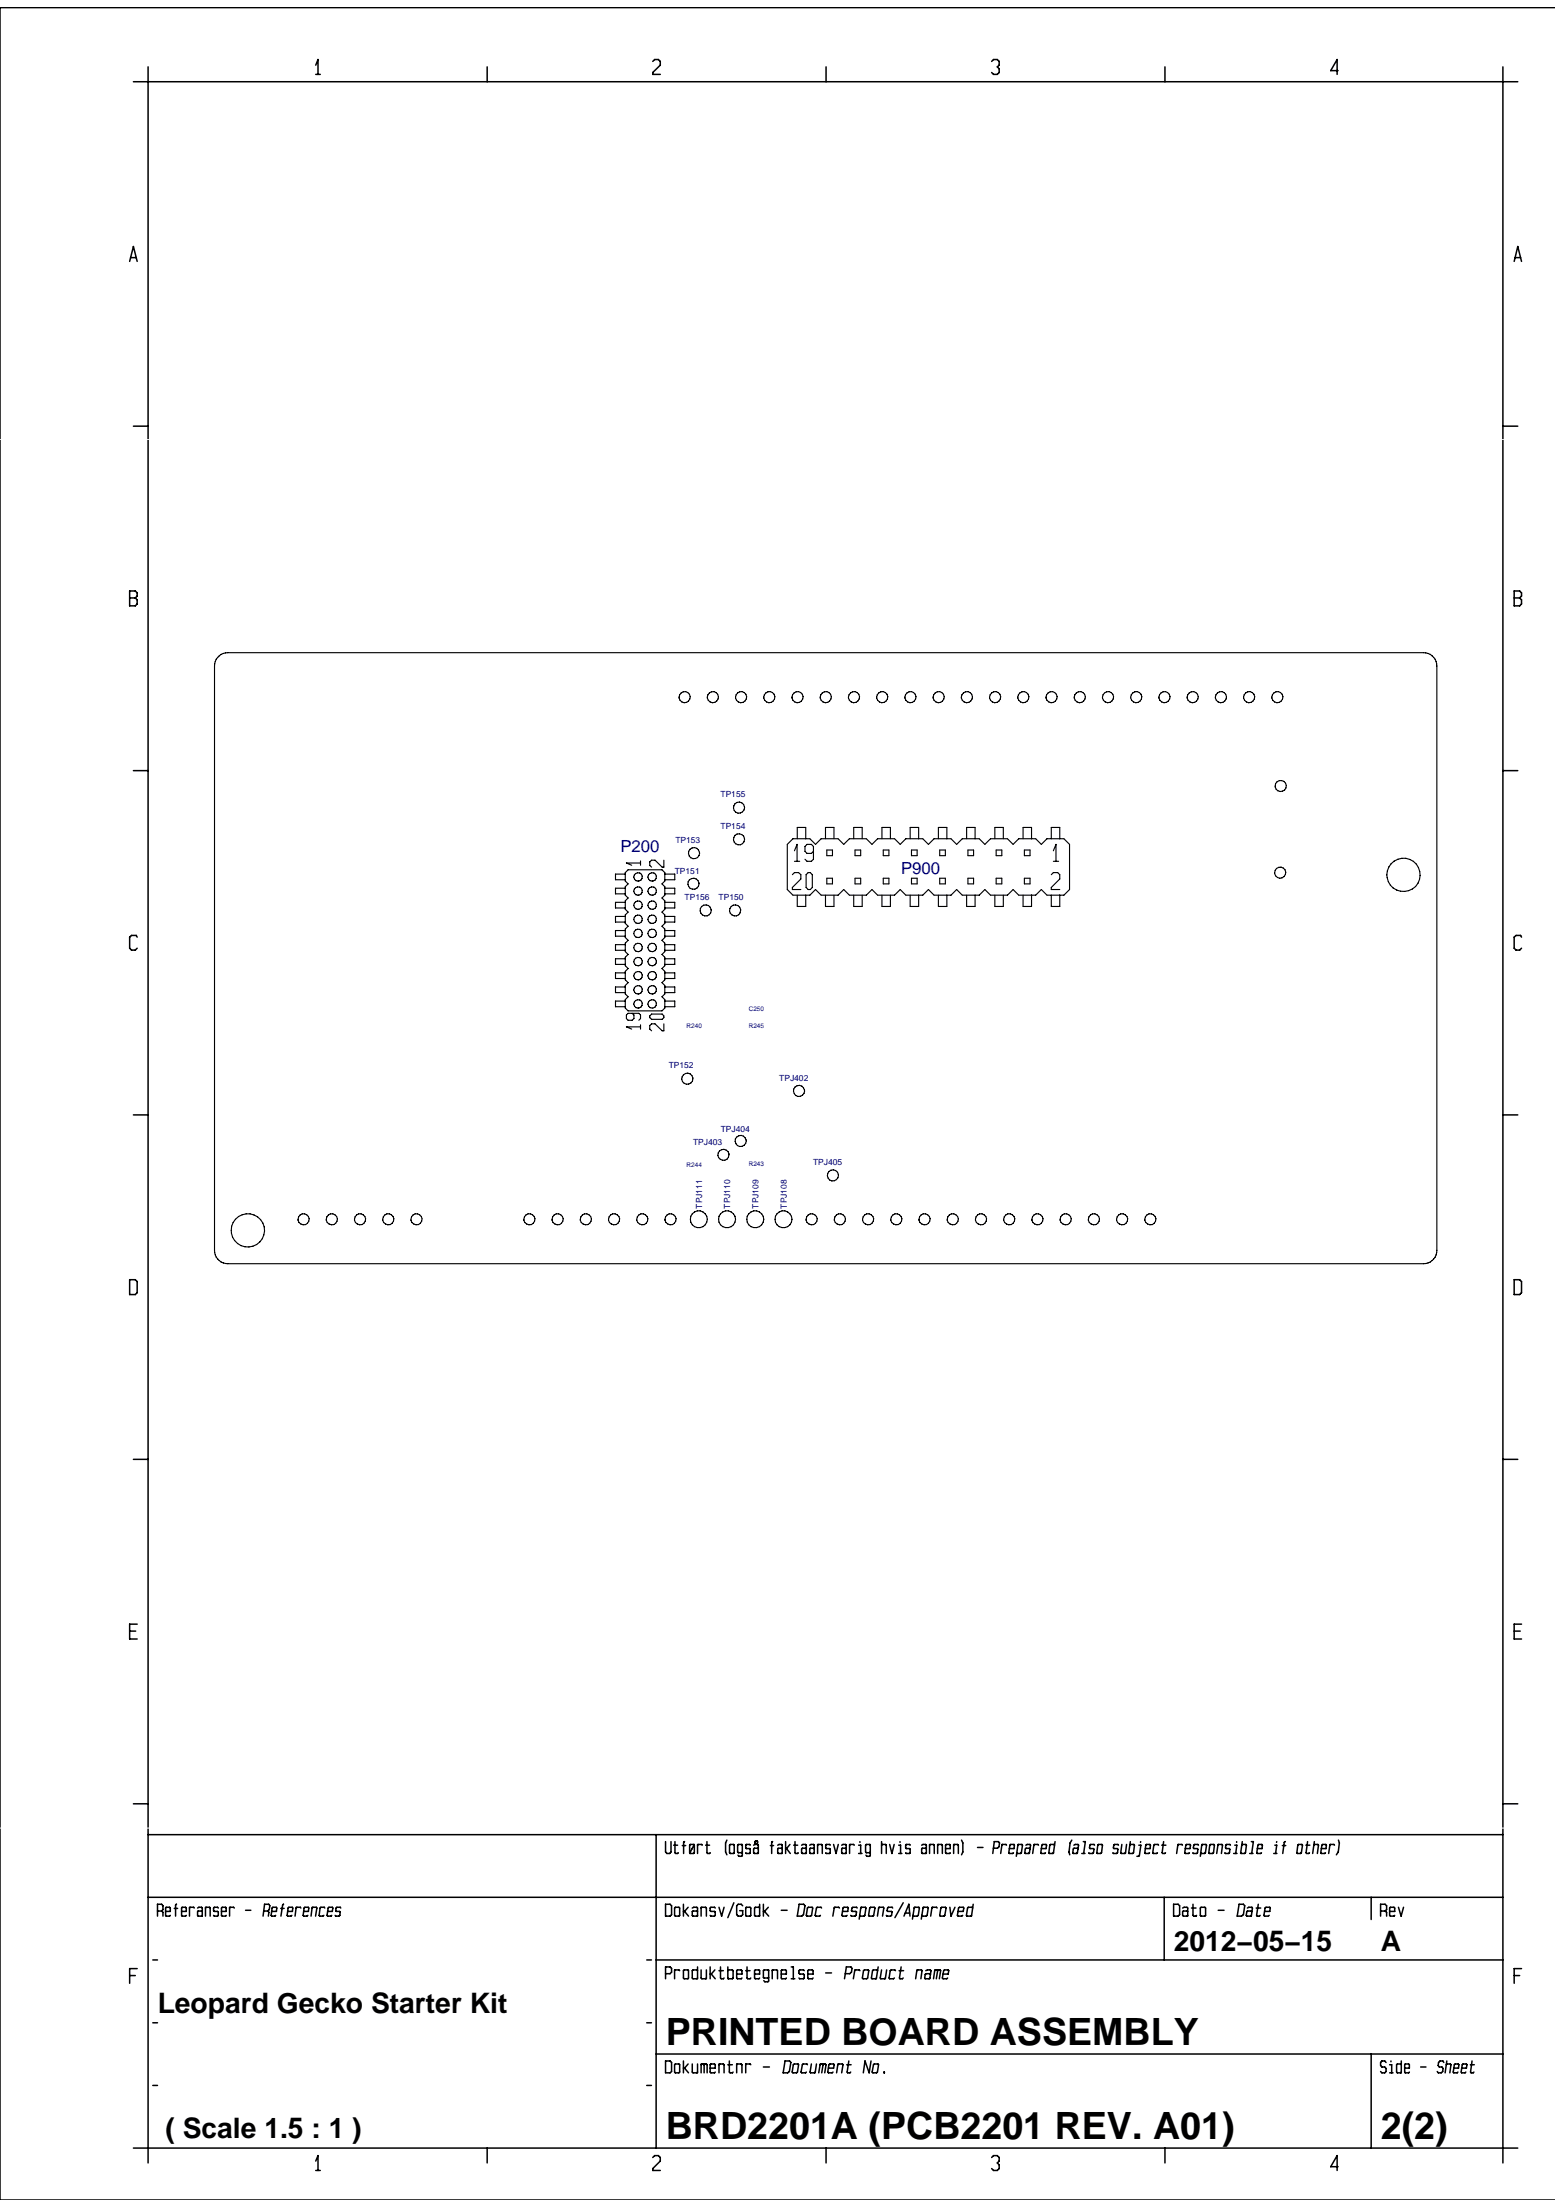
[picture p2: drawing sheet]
<svg xmlns="http://www.w3.org/2000/svg" width="210mm" height="297mm" viewBox="0 0 210 297" stroke-linecap="round" stroke-linejoin="round" font-family="sans-serif">
<path d="M209.9 1h-209.9v296h209.9M-.1 59.3h210M-.1 246.8h210" fill="none" stroke="#fff" stroke-width=".13"/>
<g fill="none" stroke="#000" stroke-width=".2">
<path d="M18 11h186.9M20 9v283M42.6 8.8l.3-.8v2M42.6 10h.6M65.8 9v2M88.1 8.3l.3-.3h.5l.2 .3v.5l-1 1v.2h1M111.5 9v2M133.9 8.3l.2-.3h.5l.3 .3v.5l-.3 .2 .3 .3v.5l-.3 .2h-.5l-.2-.2M157.3 9v2M180.6 9.5h-1l.9-1.5v2M202.9 9v283M209.9 1h-209.9v296h209.9"/>
<path d="M17.5 35.3l.5-2 .5 2M17.6 34.8h.8M204.4 35.3l.5-2 .5 2M204.5 34.8h.8M18 57.5h2M202.9 57.5h2M17.5 79.8h.8l.2 .2v.5l-.2 .2 .2 .3v.5l-.2 .3h-.8zM204.4 79.8h.7l.3 .2v.5l-.3 .2 .3 .3v.5l-.3 .3h-.7zM17.5 80.7h.8M204.4 80.7h.7M18 104h2M202.9 104h2"/>
<path d="M18.5 126.5l-.1-.2h-.6l-.3 .2v1.5l.3 .3h.5l.2-.3M205.4 126.5l-.1-.2h-.7l-.2 .2v1.5l.2 .3h.5l.3-.3M18 150.5h2M202.9 150.5h2M17.5 172.8h.8l.2 .2v1.5l-.2 .3h-.8zM204.4 172.8h.7l.3 .2v1.5l-.3 .3h-.7zM18 197h2M202.9 197h2M18.5 219.3h-1v2h1M205.4 219.3h-1v2h1M17.5 220.2h.8M204.4 220.2h.8"/>
<path d="M18 243.5h2M20 256.2h182.9M20 247.7h182.9M21.3 258h.5M21.8 258l.2-.2v-.5l-.2-.2h-.5v1.6M21.8 258l.2 .2v.5M22.4 258.1h.6v-.5l-.1-.1h-.5v.1v1v.1h.5l.1-.1M23.5 257.7h.5M23.8 257.1l-.1 .1v1.5M24.5 258.1h.6v-.5l-.1-.1h-.4l-.1 .1v1l.1 .1h.4l.1-.1M25.6 257.6l.1-.1h.4l.1 .1M25.6 257.5v1.2"/>
<path d="M26.7 257.6l.1-.1h.4l.1 .1v1.1M27.3 258.1l-.1-.1-.5 .1v.6h.5l.1-.1M27.7 257.6l.1-.1h.5l.1 .1v1.1M27.7 257.5v1.2M29.5 257.6l-.1-.1h-.5l-.1 .1v.4l.1 .1 .6 .1v.4l-.1 .1h-.5l-.1-.1M29.9 258.1h.6v-.6h-.5l-.1 .1v1l.1 .1h.5v-.1M31 257.6l.1-.1h.4l.1 .1M31 257.5v1.2M33.1 257.9h.8M35.6 258h.5M36.1 258l.2-.2 .1-.5-.1-.2h-.6l-.2 1.6M36.1 258l.2 .2-.1 .5"/>
<path d="M36.7 258.1h.6l.1-.5-.1-.1h-.5l-.1 .1-.1 1 .1 .1h.4l.1-.1M37.9 257.7h.5M38.3 257.1h.1M38.3 257.1l-.1 .1-.3 1.5M38.8 258.1h.7v-.5l-.1-.1h-.4l-.1 .1-.1 1v.1h.5l.1-.1M40 257.6l.1-.1h.4l.1 .1M40 257.5l-.2 1.2M41 258.1h.6l.1-.5-.1-.1h-.5l-.1 .1-.1 1 .1 .1h.4l.2-.1M42.1 257.6l.1-.1h.5l.1 .1-.2 1.1M42.1 257.5l-.1 1.2M43.8 257.6v-.1h-.5l-.1 .1-.1 1 .1 .1h.4l.1-.1M44.2 258.1h.7v-.5v-.1h-.5l-.1 .1-.2 1 .1 .1h.5l.1-.1"/>
<path d="M46 257.6l-.1-.1h-.4l-.1 .1-.1 .4 .1 .1 .5 .1v.4l-.2 .1h-.4l-.1-.1M88.6 247.7v42.3M89.8 257.1h.6l.3 .2v1.2l-.3 .2h-.6zM89.8 248.7v1.3l.2 .3h.4l.2-.3v-1.3M90.9 249.1h.6M91.1 257.6l.1-.1h.4l.1 .1v1l-.1 .1h-.4l-.1-.1zM91.1 248.7v1.5l.1 .1h.3l.1-.1M92.1 249.2h.5M92.3 258.1h.1M92.3 257.1v1.6M92.4 248.7l-.1 .1v1.5M92.4 258.1l.5 .6"/>
<path d="M92.9 257.5l-.5 .6M93.2 249h.4l.1 .1v1.1l-.1 .1h-.4l-.1-.1v-1.1zM93.4 257.6l.2-.1h.5l.1 .1v1.1M93.7 249l-.6 1.3M94.2 258.1l-.1-.1-.7 .1v.5l.1 .1h.6l.1-.1M94.2 249v1.3M94.2 249.1l.1-.1h.4l.1 .1M94.6 257.6l.1-.1h.5l.2 .1v1.1M94.6 257.5v1.2M95.2 249.1h.6M95.4 248.7v1.5l.1 .1h.3l.1-.1M96.5 257.6l-.1-.1h-.4l-.1 .1v.4l.1 .1 .5 .1v.4l-.1 .1h-.4l-.1-.1"/>
<path d="M97.1 257.5l.3 1.2 .3-1.2M98.1 248.4l-.2 .4v1.2l.2 .4M98.6 249h.4l.1 .1v1.1l-.1 .1h-.4l-.1-.1v-1.1zM99.1 256.9l-.9 2M100.2 249.1l-.1-.1h-.4l-.1 .1v.9l.1 .2h.4l.1-.2M100.2 249v1.5l-.1 .1h-.4l-.1-.1M100.3 257.3l-.2-.2h-.5l-.2 .2v1.2l.2 .2h.5l.2-.2v-.5h-.5M100.7 257.5h.5l.1 .1v1l-.1 .1h-.5v-.1v-1zM101.3 249.1l-.1-.1h-.5v.1v.5h.5l.1 .1-.1 .6h-.5v-.1M101.7 249.1l.2-.1h.4l.1 .1v1.2M102 248.6l.3 .1-.1 .2-.3-.1zM102.4 249.6l-.1-.1h-.5l-.1 .1v.6l.1 .1h.5l.1-.1"/>
<path d="M102.5 257.6l-.1-.1h-.4l-.1 .1v1l.1 .1h.4l.1-.1M102.5 257.1v1.6M103 258.1h.2M103 257.1v1.6M103.2 258.1l.6 .6M103.7 257.5l-.5 .6M104 249.2h.4M104.3 248.7l-.1 .1v1.5M105 249.1l.2-.1h.3l.1 .1v1.2M105.5 257.9h.7M105.6 249.6l-.1-.1h-.4l-.1 .1 .1 .7h.4l.1-.1M106 249.6h.2"/>
<path d="M106 248.7v1.6M106.2 249.6l.5 .7M106.6 249l-.4 .6M107.1 249.1h.6M107.3 248.7v1.5l.1 .1h.3v-.1M107.9 257.1h.6l.2 .2-.2 1.2-.3 .2h-.6zM108.2 249.1l.2-.1h.3l.1 .1v1.2M108.8 249.6l-.1-.1h-.4l-.1 .1v.6l.1 .1h.4l.1-.1M109 257.6l.1-.1h.5l.1 .1-.1 1-.2 .1h-.5l-.1-.1zM109.3 249.1l.2-.1h.3l.1 .1v1.2M109.9 249.6l-.1-.1h-.4l-.1 .1 .1 .7h.4l.1-.1M110.4 249.1l.1-.1h.4l.1 .1v1.2"/>
<path d="M110.4 249v1.3M110.9 257.6l-.1-.1h-.5l-.1 .1-.2 1 .1 .1h.5l.1-.1M112.1 249.1l-.1-.1h-.5v.1v.5h.5l.1 .1-.1 .6h-.5v-.1M112.5 249l.4 1.3 .3-1.3M112.6 257.6l.1-.1h.5l.1 .1M112.6 257.5l-.2 1.2M113.6 249.1l.2-.1h.3l.1 .1v1.2M113.7 258.1h.7l.1-.5-.1-.1h-.5l-.1 .1-.2 1 .1 .1h.5l.2-.1M114.2 249.6l-.1-.1h-.4l-.1 .1 .1 .7h.4l.1-.1M114.7 249.1l.1-.1h.4l.1 .1M114.7 249v1.3M115.7 257.6l-.1-.1h-.5l-.2 .5 .1 .1 .6 .1-.1 .4-.1 .1h-.5l-.1-.1"/>
<path d="M115.9 250.3h.5M115.9 249.1h.3v1.2M116.1 248.7v.1M116.2 257.6l.1-.1h.5l.1 .1-.2 1-.1 .1h-.5v-.1M116.2 257.5l-.2 1.6M117.4 257.6l.1-.1h.5l.1 .1-.2 1-.1 .1h-.5l-.1-.1zM117.5 249.1l-.1-.1h-.5l-.1 .1v.9l.1 .2h.5l.1-.2M117.5 249v1.5l-.1 .1h-.4l-.1-.1M118.6 257.6l.1-.1h.5l.1 .1-.2 1.1M118.6 257.5l-.2 1.2M119 249.1l.1-.1h.4l.1 .1v1.2M119 248.7v1.6"/>
<path d="M120.1 249l.3 1.3 .3-1.3M120.5 257.6l-.1-.1h-.5l-.2 .5 .1 .1 .6 .1-.1 .4-.1 .1h-.5l-.1-.1M121.3 250.3h.4M121.3 249.1h.3v1.2M121.5 248.7v.1M121.9 256.9l-1.1 2M122 258.7l.7-1.6 .1 1.6M122.2 258.3h.6M122.9 249.1l-.1-.1h-.5v.1v.5h.5l.1 .1-.1 .6h-.5v-.1M123.4 257.6l.1-.1h.5l.1 .1-.1 1-.2 .1h-.5l-.1-.1M123.4 257.5l-.2 1.6M124.4 249.1l.2-.1h.3l.1 .1v1.2"/>
<path d="M124.6 257.6l.1-.1h.5l.1 .1-.2 1-.1 .1h-.5l-.1-.1M124.6 257.5l-.2 1.6M125 249.6l-.1-.1h-.4l-.1 .1 .1 .7h.4l.1-.1M125.5 249.1l.1-.1h.4l.1 .1v1.2M125.5 249v1.3M125.8 257.6l.1-.1h.5l.1 .1M125.8 257.5l-.2 1.2M126.6 249.1v-.1h.5l.1 .1v1.2M126.6 249v1.3M127 257.6l.1-.1h.5l.1 .1-.2 1-.1 .1h-.5l-.1-.1zM127.6 249.6h.7l-.1-.6h-.5l-.1 .1v1.1l.1 .1h.5l.1-.1M128.2 257.5l.2 1.2 .5-1.2"/>
<path d="M128.7 249.1l.1-.1h.5l.1 .1v1.2M128.7 249v1.3M129.3 258.1h.7l.1-.5-.1-.1h-.5l-.1 .1-.2 1 .1 .1h.5l.1-.1M129.8 248.4l.2 .4v1.2l-.2 .4M131.3 257.6l-.1-.1h-.5l-.1 .1-.1 1v.1h.5l.1-.1M131.4 257.1l-.3 1.6M132 249.4h.7M134.1 249.5h.5l.2-.2 .1-.5-.1-.1h-.6l-.2 1.6M135.2 249.1l.1-.1h.5l.1 .1M135.3 249l-.2 1.3M136.2 249.6h.7v-.6h-.5l-.1 .1-.1 1.1v.1h.5l.1-.1M137.4 249.1l.1-.1h.4l.1 .1-.1 1.1-.1 .1h-.5v-.1"/>
<path d="M137.4 249l-.2 1.6M138.5 249.1l.2-.1h.3l.1 .1-.2 1.2M139 249.6v-.1h-.5l-.1 .1-.1 .6 .1 .1h.5l.1-.1M139.5 249.1l.1-.1h.5l.1 .1M139.6 249l-.2 1.3M140.6 249.6h.6l.1-.5-.1-.1h-.5l-.1 .1-.1 1.1 .1 .1h.4l.1-.1M142.3 249.1v-.1h-.5l-.1 .1-.1 1.1 .1 .1h.4l.1-.1M142.4 248.7l-.2 1.6M144.7 248.4l-.3 .4-.1 1.2 .1 .4M145 249.1l.1-.1h.4l.1 .1-.2 1.2M145.5 249.6l-.1-.1h-.4l-.1 .1-.1 .6 .1 .1h.4l.1-.1M146 250.3h.5"/>
<path d="M146.2 248.7h.3l-.2 1.6M147.8 249.1l-.1-.1h-.5l-.1 .1v.4v.1h.5l.1 .1-.2 .6h-.5v-.1M148.3 249h.4l.1 .1-.1 1.1-.1 .1h-.5v-.1l.1-1.1zM151 249.1l-.1-.1h-.5l-.1 .1v.4l.1 .1h.4l.1 .1v.5l-.2 .1h-.4l-.1-.1M151.4 249l-.1 1.2 .1 .1h.4l.1-.1M152.1 249l-.2 1.3M152.5 249.1l.1-.1h.5v.1l-.1 1.1-.1 .1h-.4l-.1-.1M152.6 248.7l-.3 1.6M153.7 249.1h.3l-.2 1.4-.3 .1M154 248.7l-.1 .1M154.6 249.6h.6l.1-.5-.1-.1h-.4l-.1 .1-.2 1.1 .1 .1h.5l.1-.1M156.4 249.1l-.1-.1h-.4l-.1 .1-.2 1.1 .1 .1h.4l.1-.1"/>
<path d="M156.8 249.1h.6M157.1 248.7l-.2 1.5v.1h.3l.1-.1M157.1 256.2v8.4M158.4 257.1h.6l.2 .2v1.2l-.2 .2h-.6zM159 249.1l.1-.1h.4l.1 .1M159 249l-.2 1.3M159.6 257.6l.2-.1h.4l.1 .1v1.1M160 249.6h.6l.1-.5-.1-.1h-.4l-.1 .1-.2 1.1 .1 .1h.5l.1-.1M160.3 258.1l-.1-.1-.6 .1v.5l.1 .1h.5l.1-.1M160.8 257.6h.6M161 257.1v1.5l.1 .1h.3l.1-.1M161.8 249.1l-.1-.1h-.4l-.2 .1v.4l.1 .1h.4l.1 .1-.1 .5-.1 .1h-.4l-.1-.1"/>
<path d="M162 257.6l.1-.1h.5l.1 .1v1l-.1 .1h-.5l-.1-.1zM162.2 249.1l.1-.1h.5l.1 .1-.2 1.1-.1 .1h-.4l-.1-.1M162.2 249l-.2 1.6M163.3 249.1l.1-.1h.5v.1l-.1 1.1-.1 .1h-.5v-.1zM164.4 249.1l.1-.1h.4l.1 .1-.1 1.2M164.4 249l-.2 1.3M164.4 257.9h.8M166.1 249.1l-.1-.1h-.4l-.1 .1v.5h.4l.1 .1v.5l-.1 .1h-.5l-.1-.1M166.5 250.3h.5M166.7 249.1h.3l-.2 1.2M166.9 248.7v.1M167.3 257.1h.5l.2 .2-.2 1.2-.2 .2h-.6z"/>
<path d="M167.6 249.1l.1-.1h.5v.1l-.1 1.1-.1 .1h-.4l-.1-.1M167.7 248.7l-.2 1.6M168.4 257.6l.2-.1h.4l.1 .1-.2 1.1M168.7 250.3h.4M168.9 248.7h.3l-.2 1.6M169 258.1l-.6-.1-.1 .1-.1 .5 .1 .1h.5l.1-.1M169.6 257.6h.6M169.7 249.6h.7v-.5l-.1-.1h-.4l-.1 .1-.2 1.1 .1 .1h.5l.1-.1M169.8 257.1l-.2 1.5 .1 .1h.3l.1-.1M170.7 258.1h.7l.1-.5-.1-.1h-.5l-.1 .1-.2 1 .1 .1h.5l.1-.1M171.9 250.3h.5M172.1 249.1h.2l-.1 1.2"/>
<path d="M172.3 248.7v.1M173.1 249.2h.5M173.5 248.7l-.1 .1-.2 1.5M175.2 249.1l.1-.1h.4l.1 .1-.1 1.1-.1 .1h-.5v-.1zM176.3 249.1h.5M176.5 248.7l-.2 1.5 .1 .1h.3l.1-.1M177.3 249.1l.1-.1h.5l.1 .1-.2 1.2M177.4 248.7l-.2 1.6M178.4 249.6h.6v-.5v-.1h-.5l-.1 .1-.1 1.1 .1 .1h.4l.1-.1M179.5 249.1l.1-.1h.5v.1M179.5 249l-.2 1.3M180.7 248.4l.1 .4-.2 1.2-.2 .4"/>
<path d="M185.1 256.2v3M186.4 258h.6M187 258l.2-.2v-.5l-.2-.2h-.6v1.6M187 258l.2 .2v.5M187.6 258.1h.7v-.5l-.1-.1h-.5l-.1 .1v1l.1 .1h.5l.1-.1M188.8 257.5l.3 1.2 .4-1.2M202.9 243.5h2M17.5 266.7h.8M18.5 265.8h-1v2M20.6 273.1h.7M20.6 264.6h.7M87.3 273.1h.6"/>
<path d="M87.3 264.6h.6M88.6 277.3h114.3M88.6 264.6h114.3M89.8 278.3h.6l.3 .2v1.2l-.3 .2h-.6zM89.8 266.5h.6l.3-.2v-.5l-.3-.2h-.6v1.6M91.1 266.1l.1-.1h.4l.1 .1M91.1 266v1.2M91.2 278.7h.4l.1 .1v1l-.1 .1h-.4l-.1-.1v-1zM92.3 279.2h.1M92.3 278.3v1.6M92.4 266h.5v.1v1v.1h-.5l-.1-.1v-1zM92.4 279.2l.5 .7"/>
<path d="M92.9 278.7l-.5 .5M93.4 278.7v1.1l.1 .1h.6l.1-.1M94.2 266.1l-.1-.1h-.6l-.1 .1v1l.1 .1h.6l.1-.1M94.2 265.6v1.6M94.2 278.7v1.2M94.6 278.8l.1-.1 .3 .1M94.6 266v1.1l.1 .1h.5l.2-.1M94.6 278.7v1.2M95 278.8l.1-.1 .4 .1v1.1M95 278.8v1.1M95.4 266v1.2M95.9 279.2h.6v-.4l-.1-.1h-.4l-.1 .1v1l.1 .1h.4l.1-.1"/>
<path d="M95.9 266.5h.1M95.9 265.6v1.6M96 266.5l.5 .7M96.5 266l-.5 .5M97.1 278.8l.1-.1h.4l.1 .1v1.1M97.1 266.1h.5M97.1 278.7v1.2M97.3 265.6v1.5l.1 .1h.2l.1-.1M98.2 278.8h.7M98.2 266.1l.1-.1h.6l.1 .1v1l-.1 .1h-.6l-.1-.1M98.2 265.6v1.6M98.5 278.3v1.5l.1 .1h.3l.1-.1"/>
<path d="M99.4 278.8l.1-.1h.6l.1 .1v1.1M99.4 266.5h.8v-.4l-.1-.1h-.6l-.1 .1v1l.1 .1h.6l.1-.1M99.4 278.7v1.2M100.7 278.8v-.1h.5l.1 .1M100.7 266.1h.5M100.7 278.7v1.2M100.8 265.6v1.5l.1 .1h.3l.1-.1M101.9 266.5h.6v-.4l-.1-.1h-.4l-.1 .1v1l.1 .1h.4l.1-.1M103 279.1h.9M103.8 266.1l-.1-.1h-.6l-.1 .1v.9l.1 .1 .7-.1M103.8 266v1.5l-.1 .1h-.4l-.2-.2M104.2 266.1l.1-.1h.6l.1 .1v1.1"/>
<path d="M104.2 266v1.2M105.5 266.5h.6v-.4l-.1-.1h-.5v.1v1v.1h.5l.1-.1M106 278.3h.6l.2 .2-.2 1.2-.3 .2h-.6zM106.8 265.6h.3v1.6M106.8 267.2h.5M107.1 278.8l.1-.1h.5l.1 .1-.2 1-.1 .1h-.5l-.1-.1zM108.6 266.1l-.1-.1h-.6l-.1 .1v.3l.1 .1h.6l.1 .1v.5l-.1 .1h-.6l-.1-.1M109 278.8l-.1-.1h-.5l-.1 .1-.2 1 .1 .1h.5l.1-.1M109 266.5h.8v-.4l-.1-.1h-.6l-.1 .1v1l.1 .1h.6l.1-.1M109.5 278.7l-.2 1.1 .1 .1h.5l.1-.1M110.2 278.7l-.2 1.2M110.7 278.8l.1-.1h.2l.1 .1"/>
<path d="M110.7 278.7l-.2 1.2M111.1 278.8l.1-.1 .3 .1-.2 1.1M111.1 278.8l-.2 1.1M111.5 266.4h.7M111.8 279.2h.7l.1-.4-.1-.1h-.5l-.1 .1-.2 1 .1 .1h.5l.1-.1M113.1 278.8l.1-.1h.5l.1 .1-.2 1.1M113.1 278.7l-.2 1.2M114.1 266.5h.6l.2-.2 .1-.5-.1-.2h-.7l-.2 1.6M114.3 278.8h.6M114.6 278.3l-.2 1.5v.1h.3l.1-.1M115.4 266.1l.1-.1h.5l.1 .1M115.4 266l-.2 1.2"/>
<path d="M116.6 266.1l.1-.1h.5l.1 .1-.2 1-.1 .1h-.5l-.1-.1zM117.6 278.3l-.3 1.6-.5-1.6-.3 1.6M118 278.7h.5l.1 .1-.2 1-.1 .1h-.5l-.1-.1 .2-1zM118.5 266.1l-.1-.1h-.5l-.1 .1-.2 1 .1 .1h.5l.1-.1M118.5 265.6l-.2 1.6M119 266l-.2 1.1 .1 .1h.5l.1-.1M119.3 279.8l.1 .1zM119.7 266l-.2 1.2M120.9 266.1l-.1-.1h-.5l-.1 .1-.2 1 .1 .1h.5l.1-.1M121.4 266.1h.6M121.6 265.6l-.2 1.5 .1 .1h.3l.1-.1M123.8 266.1l.1-.1h.5l.1 .1-.2 1.1"/>
<path d="M123.8 266l-.2 1.2M125 266.1l.2-.1h.4l.1 .1-.2 1.1M125.6 266.6l-.1-.1h-.5l-.1 .1-.1 .5 .1 .1h.5l.1-.1M126.2 266.1l.1-.1h.2l.1 .1M126.2 266l-.2 1.2M126.6 266.1l.1-.1h.2l.1 .1-.2 1.1M126.6 266.1l-.2 1.1M127.3 266.5h.7l.1-.4-.1-.1h-.5l-.1 .1-.2 1 .1 .1h.5l.1-.1M185.1 277.3v12.7M187.1 278.5l-.2-.2h-.4l-.1 .2v.4l.1 .2h.4l.2 .2v.4l-.2 .2h-.4l-.1-.2M187.6 279.9h.4M187.6 278.8h.3v1.1"/>
<path d="M187.8 278.3v.1M189.2 278.8l-.1-.1h-.5l-.1 .1v1l.1 .1h.5l.1-.1M189.2 278.3v1.6M189.6 279.2h.6v-.4l-.1-.1h-.4l-.1 .1v1l.1 .1h.4l.1-.1M191.8 279.1h.7M194.9 278.5l-.1-.2h-.4l-.2 .2-.1 .4 .2 .2h.3l.2 .2-.1 .4-.2 .2h-.3l-.2-.2M195.2 278.8l.1-.1h.5l.1 .1-.2 1.1M195.3 278.3l-.2 1.6M196.2 279.2h.7v-.4l-.1-.1h-.4l-.1 .1-.1 1v.1h.5l.1-.1M197.3 279.2h.6l.1-.4-.1-.1h-.4l-.1 .1-.2 1 .1 .1h.5l.1-.1M198.5 278.8h.5M198.7 278.3l-.2 1.5 .1 .1h.3l.1-.1"/>
<path d="M204.4 266.7h.7M205.4 265.8h-1v2M18 290h186.9M20.6 281.6h.7M42.6 293.1h.6M42.6 291.8l.3-.8v2.1M65.8 290v2M87.3 281.6h.6M88.1 291.3l.3-.3h.5l.2 .3v.5l-1 1v.3h1M111.5 290v2M133.9 291.3l.2-.3h.5l.3 .3v.5l-.3 .2 .3 .3v.5l-.3 .3h-.5l-.2-.3M157.3 290v2"/>
<path d="M180.6 292.5h-1l.9-1.5v2.1"/>
</g>
<g fill="none" stroke="#000" stroke-width=".15">
<path d="M29.4 88.8a1.63 1.63 0 0 1 1.4-.7h161.4a1.81 1.81 0 0 1 1.8 1.8v78.9a1.81 1.81 0 0 1-1.8 1.8h-161.4a1.81 1.81 0 0 1-1.8-1.8v-78.9a1.73 1.73 0 0 1 .4-1.1zM84.4 117.8l.4-.4h4.6l.3 .4v1.2l-.3 .3 .3 .4v1.2l-.3 .3 .3 .4v1.2l-.3 .4 .3 .3v1.2l-.3 .4 .3 .3v1.2l-.3 .4 .3 .3v1.2l-.3 .4 .3 .3v1.2l-.3 .4 .3 .4v1.1l-.3 .4 .3 .4v1.1l-.3 .4 .3 .4v1.1l-.3 .4h-4.6l-.4-.4v-1.1l.4-.4-.4-.4v-1.1l.4-.4-.4-.4v-1.1l.4-.4-.4-.4v-1.2l.4-.3-.4-.4v-1.2l.4-.3-.4-.4v-1.2l.4-.3-.4-.4v-1.2l.4-.3-.4-.4v-1.2l.4-.4-.4-.3v-1.2l.4-.4-.4-.3zM84.4 119.9h-1.3v.8h1.3M84.4 118h-1.3v.8h1.3M86.5 116.2v.6M86.5 116.5h-1.9l.7 .3M89.6 116.1v1h-.2l-1-1h-.4l-.3 .3v.5l.3 .2M89.7 119.9h1.4v.8h-1.4M89.7 118h1.4v.8h-1.4M107 118.1l.2-.3h.6l.3 .3v.6l-1.1 1.1v.3h1.1M107.2 116.3h.7M107.2 114.9l.4-.9v2.3"/>
<path d="M107.6 113.2v-1.5h1.2v1.5M108.8 113.2h.5l.8 .8 .7-.8h2.3l.8 .8 .8-.8h2.2l.8 .8 .8-.8h2.3l.7 .8 .8-.8h1.7M108.8 113.2h-1.8l-.7 .8v6.1l.7 .8h1.8M109.1 117.8h.3l.3 .3v1.7l-.3 .3h-.3l-.3-.3v-1.7zM109.8 114.9l-.3 .3h-.6l-.2-.3v-.6l.2-.3h.6l.3 .3v1.7l-.3 .3h-.6l-.2-.3M111.4 113.2v-1.5h1.2v1.5M111.6 114.8h.8v.7h-.8zM111.6 118.6h.8v.7h-.8zM115.2 113.2v-1.5h1.2v1.5M115.4 114.8h.8v.7h-.8zM115.4 118.6h.8v.7h-.8zM119 113.2v-1.5h1.2v1.5"/>
<path d="M119.2 114.8h.8v.7h-.8zM119.2 118.6h.8v.7h-.8zM122.9 113.2v-1.5h1.1v1.5M123 114.8h.8v.7h-.8zM123 118.6h.8v.7h-.8zM124 113.2h.6l.7 .8 .8-.8h1.7M126.7 113.2v-1.5h1.1v1.5M126.8 114.8h.8v.7h-.8zM126.8 118.6h.8v.7h-.8zM127.8 113.2h.6l.7 .8 .8-.8h1.7M130.5 113.2v-1.5h1.1v1.5M130.7 114.8h.7v.7h-.7z"/>
<path d="M130.7 118.6h.7v.7h-.7zM131.6 113.2h.6l.7 .8 .8-.8h2.3l.8 .8 .7-.8h1.7M134.3 113.2v-1.5h1.1v1.5M134.5 114.8h.7v.7h-.7zM134.5 118.6h.7v.7h-.7zM138.1 113.2v-1.5h1.1v1.5M138.3 114.8h.7v.7h-.7zM138.3 118.6h.7v.7h-.7zM139.2 113.2h.6l.8 .8 .7-.8h1.8M141.9 113.2v-1.5h1.2v1.5M141.9 118.1l.3-.3h.6l.3 .3v.6l-1.2 1.1v.3h1.2M142.2 116.3h.7"/>
<path d="M142.2 114.9l.3-.9v2.3M143.1 113.2h.5l.8 .8v6.1l-.8 .8h-.5M84.4 135.2h-1.3v.7h1.3M84.4 133.3h-1.3v.7h1.3M84.4 131.4h-1.3v.7h1.3M84.4 129.4h-1.3v.8h1.3M84.4 127.5h-1.3v.8h1.3M84.4 125.6h-1.3v.8h1.3M84.4 123.7h-1.3v.8h1.3M84.4 121.8h-1.3v.8h1.3M85.3 136.8l.3 .2v.5l-.3 .3h-.5l-.2-.3v-.5l.2-.2h1.4l.3 .2v.5l-.3 .3M86.5 138.4v.5"/>
<path d="M86.5 138.6h-1.9l.7 .3M88 136.9h1.4l.2 .3v.2l-.2 .2h-1.4l-.3-.2v-.2zM89.6 138.2v1h-.2l-1-1h-.4l-.3 .3v.4l.3 .3M89.7 135.2h1.4v.7h-1.4M89.7 133.3h1.4v.7h-1.4M89.7 131.4h1.4v.7h-1.4M89.7 129.4h1.4v.8h-1.4M89.7 127.5h1.4v.8h-1.4M89.7 125.6h1.4v.8h-1.4M89.7 123.7h1.4v.8h-1.4M89.7 121.8h1.4v.8h-1.4M107.6 120.9v1.5h1.2v-1.5"/>
<path d="M108.8 120.9h.5l.8-.8 .7 .8h2.3l.8-.8 .8 .8h2.2l.8-.8 .8 .8h2.3l.7-.8 .8 .8h1.7M111.4 120.9v1.5h1.2v-1.5M115.2 120.9v1.5h1.2v-1.5M119 120.9v1.5h1.2v-1.5M122.9 120.9v1.5h1.1v-1.5M124 120.9h.6l.7-.8 .8 .8h1.7M126.7 120.9v1.5h1.1v-1.5M127.8 120.9h.6l.7-.8 .8 .8h1.7M130.5 120.9v1.5h1.1v-1.5M131.6 120.9h.6l.7-.8 .8 .8h2.3l.8-.8 .7 .8h1.7M134.3 120.9v1.5h1.1v-1.5M138.1 120.9v1.5h1.1v-1.5"/>
<path d="M139.2 120.9h.6l.8-.8 .7 .8h1.8M141.9 120.9v1.5h1.2v-1.5"/>
<circle cx="92.4" cy="94.1" r=".75"/>
<circle cx="96.2" cy="94.1" r=".75"/>
<circle cx="100" cy="94.1" r=".75"/>
<circle cx="103.9" cy="94.1" r=".75"/>
<circle cx="107.7" cy="94.1" r=".75"/>
<circle cx="111.5" cy="94.1" r=".75"/>
<circle cx="115.3" cy="94.1" r=".75"/>
<circle cx="119.1" cy="94.1" r=".75"/>
<circle cx="122.9" cy="94.1" r=".75"/>
<circle cx="126.7" cy="94.1" r=".75"/>
<circle cx="130.5" cy="94.1" r=".75"/>
<circle cx="134.3" cy="94.1" r=".75"/>
<circle cx="138.1" cy="94.1" r=".75"/>
<circle cx="142" cy="94.1" r=".75"/>
<circle cx="145.8" cy="94.1" r=".75"/>
<circle cx="149.6" cy="94.1" r=".75"/>
<circle cx="153.4" cy="94.1" r=".75"/>
<circle cx="157.2" cy="94.1" r=".75"/>
<circle cx="161" cy="94.1" r=".75"/>
<circle cx="164.8" cy="94.1" r=".75"/>
<circle cx="168.6" cy="94.1" r=".75"/>
<circle cx="172.4" cy="94.1" r=".75"/>
<circle cx="86.1" cy="118.4" r=".57"/>
<circle cx="88" cy="118.4" r=".56"/>
<circle cx="93.6" cy="119.3" r=".75"/>
<circle cx="93.7" cy="115.2" r=".75"/>
<circle cx="99.8" cy="113.3" r=".75"/>
<circle cx="99.8" cy="109" r=".75"/>
<circle cx="172.8" cy="117.8" r=".75"/>
<circle cx="172.9" cy="106.1" r=".75"/>
<circle cx="189.5" cy="118.1" r="2.25"/>
<circle cx="86.1" cy="127.9" r=".57"/>
<circle cx="86.1" cy="126" r=".58"/>
<circle cx="86.1" cy="122.2" r=".58"/>
<circle cx="86.1" cy="120.3" r=".56"/>
<circle cx="86.1" cy="129.8" r=".56"/>
<circle cx="86.1" cy="131.7" r=".56"/>
<circle cx="86.1" cy="135.5" r=".56"/>
<circle cx="86.1" cy="124.1" r=".56"/>
<circle cx="86.1" cy="133.6" r=".56"/>
<circle cx="88" cy="131.7" r=".57"/>
<circle cx="88" cy="124.1" r=".57"/>
<circle cx="88" cy="133.6" r=".57"/>
<circle cx="88" cy="135.6" r=".57"/>
<circle cx="88" cy="129.8" r=".58"/>
<circle cx="88" cy="126" r=".58"/>
<circle cx="88" cy="120.3" r=".58"/>
<circle cx="88" cy="122.2" r=".58"/>
<circle cx="88" cy="127.9" r=".56"/>
<circle cx="95.2" cy="122.9" r=".75"/>
<circle cx="99.2" cy="122.9" r=".75"/>
<circle cx="92.8" cy="145.6" r=".75"/>
<circle cx="97.7" cy="155.9" r=".74"/>
<circle cx="100" cy="154.1" r=".75"/>
<circle cx="107.9" cy="147.3" r=".75"/>
<circle cx="112.4" cy="158.7" r=".75"/>
<circle cx="33.5" cy="166.1" r="2.25"/>
<circle cx="41" cy="164.6" r=".75"/>
<circle cx="44.8" cy="164.6" r=".75"/>
<circle cx="48.6" cy="164.6" r=".75"/>
<circle cx="52.4" cy="164.6" r=".75"/>
<circle cx="56.2" cy="164.6" r=".75"/>
<circle cx="71.5" cy="164.6" r=".75"/>
<circle cx="75.3" cy="164.6" r=".75"/>
<circle cx="79.1" cy="164.6" r=".75"/>
<circle cx="82.9" cy="164.6" r=".75"/>
<circle cx="86.7" cy="164.6" r=".75"/>
<circle cx="90.5" cy="164.6" r=".75"/>
<circle cx="94.3" cy="164.6" r="1.14"/>
<circle cx="98.1" cy="164.6" r="1.14"/>
<circle cx="101.9" cy="164.6" r="1.14"/>
<circle cx="105.8" cy="164.6" r="1.15"/>
<circle cx="109.6" cy="164.6" r=".75"/>
<circle cx="113.4" cy="164.6" r=".75"/>
<circle cx="117.2" cy="164.6" r=".75"/>
<circle cx="121" cy="164.6" r=".75"/>
<circle cx="124.8" cy="164.6" r=".75"/>
<circle cx="128.6" cy="164.6" r=".75"/>
<circle cx="132.4" cy="164.6" r=".75"/>
<circle cx="136.2" cy="164.6" r=".75"/>
<circle cx="140" cy="164.6" r=".75"/>
<circle cx="143.8" cy="164.6" r=".75"/>
<circle cx="147.7" cy="164.6" r=".75"/>
<circle cx="151.5" cy="164.6" r=".75"/>
<circle cx="155.3" cy="164.6" r=".75"/>
</g>
<g font-size="5.1">
<text x="89.9" y="276.1">PRINTED BOARD ASSEMBLY</text>
<text x="89.9" y="288.8">BRD2201A (PCB2201 REV. A01)</text>
<text x="186.4" y="288.8">2(2)</text>
</g>
<g font-size="3.8">
<text x="158.4" y="263.4">2012−05−15</text>
<text x="186.4" y="263.4">A</text>
<text x="21.3" y="271.8">Leopard Gecko Starter Kit</text>
<text x="22.3" y="288.7">( Scale 1.5 : 1 )</text>
</g>
<g font-size="2.3" fill="#000073">
<text x="83.7" y="115">P200</text>
<text x="121.6" y="118">P900</text>
</g>
<g font-size="1.1" fill="#000073">
<text x="97.3" y="107.7">TP155</text>
<text x="91.2" y="113.8">TP153</text>
<text x="97.3" y="111.9">TP154</text>
<text x="91.1" y="117.9">TP151</text>
<text x="92.4" y="121.6">TP156</text>
<text x="97" y="121.6">TP150</text>
<text x="90.3" y="144.3">TP152</text>
<text x="105.2" y="145.9">TPJ402</text>
<text x="93.5" y="154.6">TPJ403</text>
<text x="97.3" y="152.8">TPJ404</text>
<text x="109.8" y="157.3">TPJ405</text>
<text x="94.8" y="163.2" transform="rotate(-90 94.8 163.2)">TPJ111</text>
<text x="98.6" y="163.2" transform="rotate(-90 98.6 163.2)">TPJ110</text>
<text x="102.4" y="163.2" transform="rotate(-90 102.4 163.2)">TPJ109</text>
<text x="106.2" y="163.2" transform="rotate(-90 106.2 163.2)">TPJ108</text>
</g>
<g font-size=".9" fill="#000073">
<text x="101.1" y="136.5">C250</text>
<text x="92.7" y="138.7">R240</text>
<text x="101.1" y="138.7">R245</text>
<text x="92.7" y="157.6">R244</text>
<text x="101.1" y="157.5">R243</text>
</g>
</svg>
